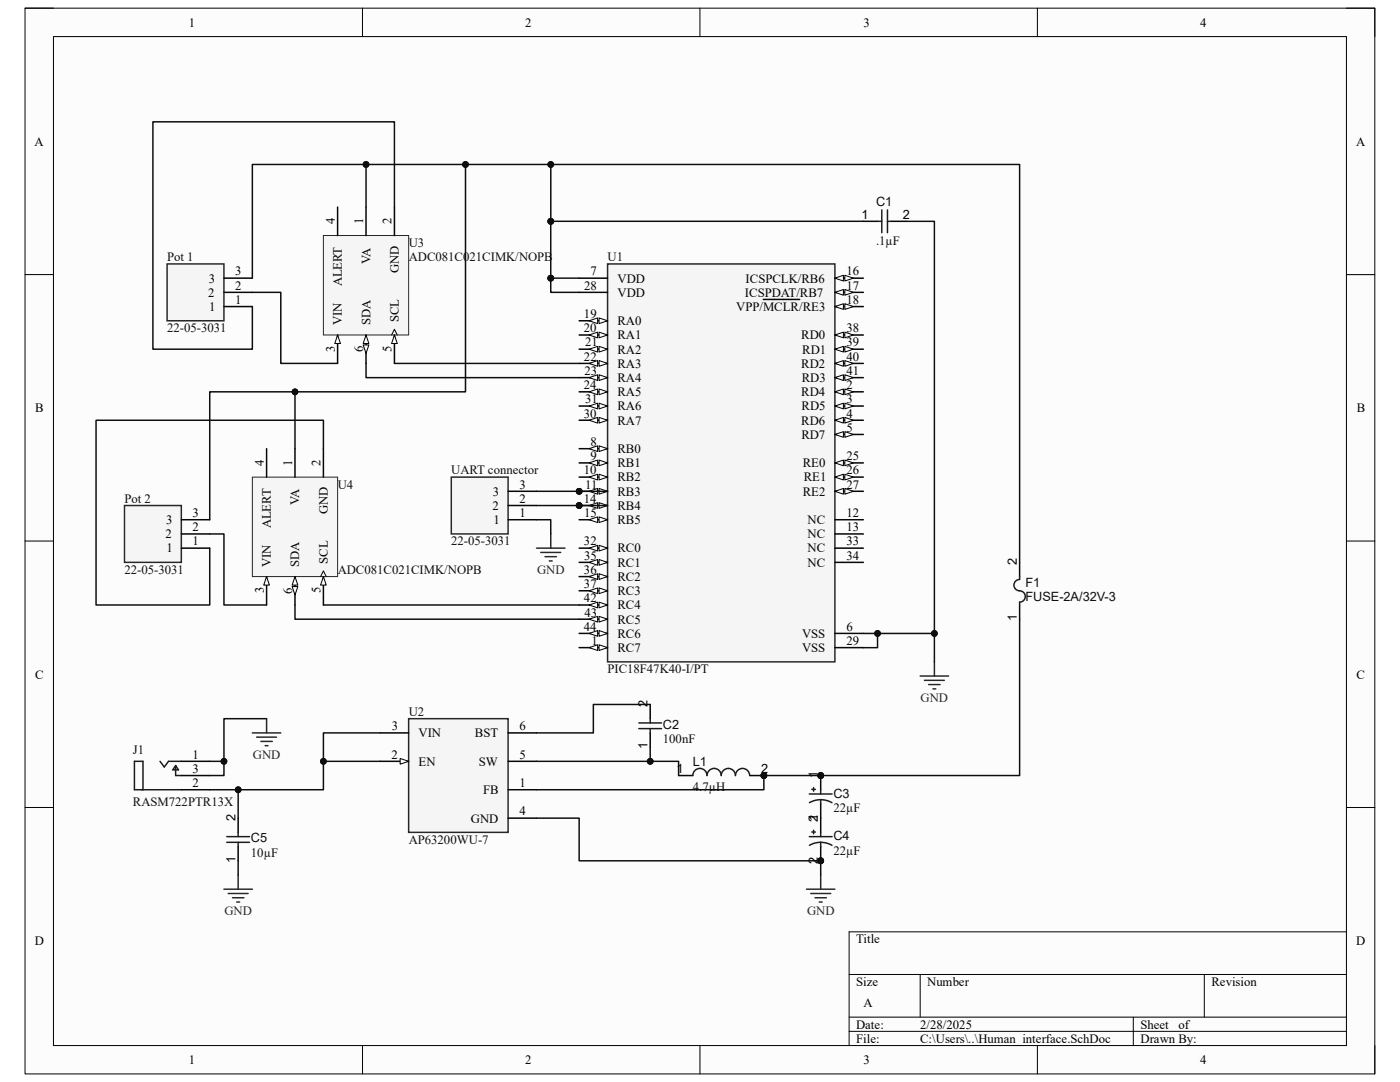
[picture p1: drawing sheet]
<svg xmlns="http://www.w3.org/2000/svg" width="279mm" height="216mm" viewBox="0 0 279 216" stroke-linecap="round" stroke-linejoin="round" font-family="sans-serif">
<path d="M5 1.6h269.4v212.7h-269.4z" fill-rule="evenodd" fill="#fcfcfc"/>
<path d="M5 1.6h269.4v212.7h-269.4z" fill="none" stroke="#000" stroke-width=".2"/>
<path d="M10.7 7.3h258v201.3h-258z" fill-rule="evenodd" fill="#fcfcfc"/>
<g fill="none" stroke="#000" stroke-width=".2">
<path d="M5 1.6h5.7M10.7 7.3h258v201.3h-258zM72.3 1.6v5.7M139.7 1.6v5.7M207 1.6v5.7M268.7 1.6h5.7v5.7M5 54.8h5.7M268.7 54.8h5.7M5 108h5.7M268.7 108h5.7M5 161.1h5.7M268.7 161.1h5.7"/>
<path d="M169.5 194.4h99.2M183.6 194.4v8.6M240.3 194.4v8.6M268.7 185.9h-99.2v22.7M72.3 208.6v5.7M139.7 208.6v5.7M169.5 203h99.2M169.5 205.8h99.2M207 208.6v5.7M226.2 203v5.6M274.4 208.6v5.7"/>
</g>
<path d="M90.1 95.2h11.3v11.3h-11.3z" fill-rule="evenodd" fill="#f5f5f5"/>
<path d="M90.1 95.2h11.3v11.3h-11.3z" fill="none" stroke="#262626" stroke-width=".3"/>
<path d="M101.4 98h5.7M101.4 103.7h5.7M101.4 100.9h5.7" fill="none" stroke="#000" stroke-width=".3"/>
<circle cx="115.6" cy="98" r=".57" fill="#0e0e0e"/>
<circle cx="115.6" cy="98" r=".57" fill="none" stroke="#0e0e0e" stroke-width=".2"/>
<circle cx="115.6" cy="100.9" r=".57" fill="#0e0e0e"/>
<circle cx="115.6" cy="100.9" r=".57" fill="none" stroke="#0e0e0e" stroke-width=".2"/>
<path d="M121.3 52.7h45.3v79.4h-45.3z" fill-rule="evenodd" fill="#f5f5f5"/>
<path d="M121.3 52.7h45.3v79.4h-45.3z" fill="none" stroke="#262626" stroke-width=".3"/>
<path d="M115.6 55.5h5.7M115.6 58.3h5.7M115.6 109.4h5.7" fill="none" stroke="#000" stroke-width=".3"/>
<path d="M119.6 108.8l1.7 .6-1.7 .5z" fill="#fbfbfb"/>
<path d="M119.6 108.8l1.7 .6-1.7 .5z" fill="none" stroke="#000" stroke-width=".2"/>
<path d="M117.6 109.4l1.7-.6v1.1z" fill="#fbfbfb"/>
<path d="M117.6 109.4l1.7-.6v1.1z" fill="none" stroke="#000" stroke-width=".2"/>
<path d="M115.6 112.2h5.7" fill="none" stroke="#000" stroke-width=".3"/>
<path d="M119.6 111.6l1.7 .6-1.7 .6z" fill="#fbfbfb"/>
<path d="M119.6 111.6l1.7 .6-1.7 .6z" fill="none" stroke="#000" stroke-width=".2"/>
<path d="M117.6 112.2l1.7-.6v1.2z" fill="#fbfbfb"/>
<path d="M117.6 112.2l1.7-.6v1.2z" fill="none" stroke="#000" stroke-width=".2"/>
<path d="M115.6 115.1h5.7" fill="none" stroke="#000" stroke-width=".3"/>
<path d="M119.6 114.5l1.7 .6-1.7 .5z" fill="#fbfbfb"/>
<path d="M119.6 114.5l1.7 .6-1.7 .5z" fill="none" stroke="#000" stroke-width=".2"/>
<path d="M117.6 115.1l1.7-.6v1.1z" fill="#fbfbfb"/>
<path d="M117.6 115.1l1.7-.6v1.1z" fill="none" stroke="#000" stroke-width=".2"/>
<path d="M115.6 117.9h5.7" fill="none" stroke="#000" stroke-width=".3"/>
<path d="M119.6 117.3l1.7 .6-1.7 .6z" fill="#fbfbfb"/>
<path d="M119.6 117.3l1.7 .6-1.7 .6z" fill="none" stroke="#000" stroke-width=".2"/>
<path d="M117.6 117.9l1.7-.6v1.2z" fill="#fbfbfb"/>
<path d="M117.6 117.9l1.7-.6v1.2z" fill="none" stroke="#000" stroke-width=".2"/>
<path d="M115.6 120.7h5.7" fill="none" stroke="#000" stroke-width=".3"/>
<path d="M119.6 120.2l1.7 .5-1.7 .6z" fill="#fbfbfb"/>
<path d="M119.6 120.2l1.7 .5-1.7 .6z" fill="none" stroke="#000" stroke-width=".2"/>
<path d="M117.6 120.7l1.7-.5v1.1z" fill="#fbfbfb"/>
<path d="M117.6 120.7l1.7-.5v1.1z" fill="none" stroke="#000" stroke-width=".2"/>
<path d="M115.6 123.6h5.7" fill="none" stroke="#000" stroke-width=".3"/>
<path d="M119.6 123l1.7 .6-1.7 .5z" fill="#fbfbfb"/>
<path d="M119.6 123l1.7 .6-1.7 .5z" fill="none" stroke="#000" stroke-width=".2"/>
<path d="M117.6 123.6l1.7-.6v1.1z" fill="#fbfbfb"/>
<path d="M117.6 123.6l1.7-.6v1.1z" fill="none" stroke="#000" stroke-width=".2"/>
<path d="M115.6 126.4h5.7" fill="none" stroke="#000" stroke-width=".3"/>
<path d="M119.6 125.8l1.7 .6-1.7 .6z" fill="#fbfbfb"/>
<path d="M119.6 125.8l1.7 .6-1.7 .6z" fill="none" stroke="#000" stroke-width=".2"/>
<path d="M117.6 126.4l1.7-.6v1.2z" fill="#fbfbfb"/>
<path d="M117.6 126.4l1.7-.6v1.2z" fill="none" stroke="#000" stroke-width=".2"/>
<path d="M115.6 129.2h5.7" fill="none" stroke="#000" stroke-width=".3"/>
<path d="M119.6 128.7l1.7 .5-1.7 .6z" fill="#fbfbfb"/>
<path d="M119.6 128.7l1.7 .5-1.7 .6z" fill="none" stroke="#000" stroke-width=".2"/>
<path d="M117.6 129.2l1.7-.5v1.1z" fill="#fbfbfb"/>
<path d="M117.6 129.2l1.7-.5v1.1z" fill="none" stroke="#000" stroke-width=".2"/>
<path d="M166.6 66.8h5.7" fill="none" stroke="#000" stroke-width=".3"/>
<path d="M166.6 66.8l1.7-.5v1.1z" fill="#fbfbfb"/>
<path d="M166.6 66.8l1.7-.5v1.1z" fill="none" stroke="#000" stroke-width=".2"/>
<path d="M168.6 66.3l1.7 .5-1.7 .6z" fill="#fbfbfb"/>
<path d="M168.6 66.3l1.7 .5-1.7 .6z" fill="none" stroke="#000" stroke-width=".2"/>
<path d="M166.6 69.7h5.7" fill="none" stroke="#000" stroke-width=".3"/>
<path d="M166.6 69.7l1.7-.6v1.1z" fill="#fbfbfb"/>
<path d="M166.6 69.7l1.7-.6v1.1z" fill="none" stroke="#000" stroke-width=".2"/>
<path d="M168.6 69.1l1.7 .6-1.7 .5z" fill="#fbfbfb"/>
<path d="M168.6 69.1l1.7 .6-1.7 .5z" fill="none" stroke="#000" stroke-width=".2"/>
<path d="M166.6 72.5h5.7" fill="none" stroke="#000" stroke-width=".3"/>
<path d="M166.6 72.5l1.7-.5v1.1z" fill="#fbfbfb"/>
<path d="M166.6 72.5l1.7-.5v1.1z" fill="none" stroke="#000" stroke-width=".2"/>
<path d="M168.6 72l1.7 .5-1.7 .6z" fill="#fbfbfb"/>
<path d="M168.6 72l1.7 .5-1.7 .6z" fill="none" stroke="#000" stroke-width=".2"/>
<path d="M166.6 75.4h5.7" fill="none" stroke="#000" stroke-width=".3"/>
<path d="M166.6 75.4l1.7-.6v1.1z" fill="#fbfbfb"/>
<path d="M166.6 75.4l1.7-.6v1.1z" fill="none" stroke="#000" stroke-width=".2"/>
<path d="M168.6 74.8l1.7 .6-1.7 .5z" fill="#fbfbfb"/>
<path d="M168.6 74.8l1.7 .6-1.7 .5z" fill="none" stroke="#000" stroke-width=".2"/>
<path d="M166.6 78.2h5.7" fill="none" stroke="#000" stroke-width=".3"/>
<path d="M166.6 78.2l1.7-.6v1.2z" fill="#fbfbfb"/>
<path d="M166.6 78.2l1.7-.6v1.2z" fill="none" stroke="#000" stroke-width=".2"/>
<path d="M168.6 77.6l1.7 .6-1.7 .6z" fill="#fbfbfb"/>
<path d="M168.6 77.6l1.7 .6-1.7 .6z" fill="none" stroke="#000" stroke-width=".2"/>
<path d="M166.6 81h5.7" fill="none" stroke="#000" stroke-width=".3"/>
<path d="M166.6 81l1.7-.5v1.1z" fill="#fbfbfb"/>
<path d="M166.6 81l1.7-.5v1.1z" fill="none" stroke="#000" stroke-width=".2"/>
<path d="M168.6 80.5l1.7 .5-1.7 .6z" fill="#fbfbfb"/>
<path d="M168.6 80.5l1.7 .5-1.7 .6z" fill="none" stroke="#000" stroke-width=".2"/>
<path d="M166.6 83.9h5.7" fill="none" stroke="#000" stroke-width=".3"/>
<path d="M166.6 83.9l1.7-.6v1.1z" fill="#fbfbfb"/>
<path d="M166.6 83.9l1.7-.6v1.1z" fill="none" stroke="#000" stroke-width=".2"/>
<path d="M168.6 83.3l1.7 .6-1.7 .5z" fill="#fbfbfb"/>
<path d="M168.6 83.3l1.7 .6-1.7 .5z" fill="none" stroke="#000" stroke-width=".2"/>
<path d="M166.6 86.7h5.7" fill="none" stroke="#000" stroke-width=".3"/>
<path d="M166.6 86.7l1.7-.6v1.2z" fill="#fbfbfb"/>
<path d="M166.6 86.7l1.7-.6v1.2z" fill="none" stroke="#000" stroke-width=".2"/>
<path d="M168.6 86.1l1.7 .6-1.7 .6z" fill="#fbfbfb"/>
<path d="M168.6 86.1l1.7 .6-1.7 .6z" fill="none" stroke="#000" stroke-width=".2"/>
<path d="M115.6 89.5h5.7" fill="none" stroke="#000" stroke-width=".3"/>
<path d="M119.6 89l1.7 .5-1.7 .6z" fill="#fbfbfb"/>
<path d="M119.6 89l1.7 .5-1.7 .6z" fill="none" stroke="#000" stroke-width=".2"/>
<path d="M117.6 89.5l1.7-.5v1.1z" fill="#fbfbfb"/>
<path d="M117.6 89.5l1.7-.5v1.1z" fill="none" stroke="#000" stroke-width=".2"/>
<path d="M115.6 92.4h5.7" fill="none" stroke="#000" stroke-width=".3"/>
<path d="M119.6 91.8l1.7 .6-1.7 .5z" fill="#fbfbfb"/>
<path d="M119.6 91.8l1.7 .6-1.7 .5z" fill="none" stroke="#000" stroke-width=".2"/>
<path d="M117.6 92.4l1.7-.6v1.1z" fill="#fbfbfb"/>
<path d="M117.6 92.4l1.7-.6v1.1z" fill="none" stroke="#000" stroke-width=".2"/>
<path d="M115.6 95.2h5.7" fill="none" stroke="#000" stroke-width=".3"/>
<path d="M119.6 94.6l1.7 .6-1.7 .6z" fill="#fbfbfb"/>
<path d="M119.6 94.6l1.7 .6-1.7 .6z" fill="none" stroke="#000" stroke-width=".2"/>
<path d="M117.6 95.2l1.7-.6v1.2z" fill="#fbfbfb"/>
<path d="M117.6 95.2l1.7-.6v1.2z" fill="none" stroke="#000" stroke-width=".2"/>
<path d="M115.6 98h5.7" fill="none" stroke="#000" stroke-width=".3"/>
<path d="M119.6 97.5l1.7 .5-1.7 .6z" fill="#fbfbfb"/>
<path d="M119.6 97.5l1.7 .5-1.7 .6z" fill="none" stroke="#000" stroke-width=".2"/>
<path d="M117.6 98l1.7-.5v1.1z" fill="#fbfbfb"/>
<path d="M117.6 98l1.7-.5v1.1z" fill="none" stroke="#000" stroke-width=".2"/>
<circle cx="115.6" cy="98" r=".57" fill="#0e0e0e"/>
<circle cx="115.6" cy="98" r=".57" fill="none" stroke="#0e0e0e" stroke-width=".2"/>
<path d="M115.6 100.9h5.7" fill="none" stroke="#000" stroke-width=".3"/>
<path d="M119.6 100.3l1.7 .6-1.7 .5z" fill="#fbfbfb"/>
<path d="M119.6 100.3l1.7 .6-1.7 .5z" fill="none" stroke="#000" stroke-width=".2"/>
<path d="M117.6 100.9l1.7-.6v1.1z" fill="#fbfbfb"/>
<path d="M117.6 100.9l1.7-.6v1.1z" fill="none" stroke="#000" stroke-width=".2"/>
<circle cx="115.6" cy="100.9" r=".57" fill="#0e0e0e"/>
<circle cx="115.6" cy="100.9" r=".57" fill="none" stroke="#0e0e0e" stroke-width=".2"/>
<path d="M115.6 103.7h5.7" fill="none" stroke="#000" stroke-width=".3"/>
<path d="M119.6 103.1l1.7 .6-1.7 .6z" fill="#fbfbfb"/>
<path d="M119.6 103.1l1.7 .6-1.7 .6z" fill="none" stroke="#000" stroke-width=".2"/>
<path d="M117.6 103.7l1.7-.6v1.2z" fill="#fbfbfb"/>
<path d="M117.6 103.7l1.7-.6v1.2z" fill="none" stroke="#000" stroke-width=".2"/>
<path d="M166.6 55.5h5.7" fill="none" stroke="#000" stroke-width=".3"/>
<path d="M166.6 55.5l1.7-.6v1.2z" fill="#fbfbfb"/>
<path d="M166.6 55.5l1.7-.6v1.2z" fill="none" stroke="#000" stroke-width=".2"/>
<path d="M168.6 54.9l1.7 .6-1.7 .6z" fill="#fbfbfb"/>
<path d="M168.6 54.9l1.7 .6-1.7 .6z" fill="none" stroke="#000" stroke-width=".2"/>
<path d="M166.6 58.3h5.7" fill="none" stroke="#000" stroke-width=".3"/>
<path d="M166.6 58.3l1.7-.5v1.1z" fill="#fbfbfb"/>
<path d="M166.6 58.3l1.7-.5v1.1z" fill="none" stroke="#000" stroke-width=".2"/>
<path d="M168.6 57.8l1.7 .5-1.7 .6z" fill="#fbfbfb"/>
<path d="M168.6 57.8l1.7 .5-1.7 .6z" fill="none" stroke="#000" stroke-width=".2"/>
<path d="M166.6 61.2h5.7" fill="none" stroke="#000" stroke-width=".3"/>
<path d="M166.6 61.2l1.7-.6v1.1z" fill="#fbfbfb"/>
<path d="M166.6 61.2l1.7-.6v1.1z" fill="none" stroke="#000" stroke-width=".2"/>
<path d="M168.6 60.6l1.7 .6-1.7 .5z" fill="#fbfbfb"/>
<path d="M168.6 60.6l1.7 .6-1.7 .5z" fill="none" stroke="#000" stroke-width=".2"/>
<path d="M152.3 59.8h7.3M115.6 64h5.7" fill="none" stroke="#000" stroke-width=".3"/>
<path d="M119.6 63.4l1.7 .6-1.7 .6z" fill="#fbfbfb"/>
<path d="M119.6 63.4l1.7 .6-1.7 .6z" fill="none" stroke="#000" stroke-width=".2"/>
<path d="M117.6 64l1.7-.6v1.2z" fill="#fbfbfb"/>
<path d="M117.6 64l1.7-.6v1.2z" fill="none" stroke="#000" stroke-width=".2"/>
<path d="M115.6 66.8h5.7" fill="none" stroke="#000" stroke-width=".3"/>
<path d="M119.6 66.3l1.7 .5-1.7 .6z" fill="#fbfbfb"/>
<path d="M119.6 66.3l1.7 .5-1.7 .6z" fill="none" stroke="#000" stroke-width=".2"/>
<path d="M117.6 66.8l1.7-.5v1.1z" fill="#fbfbfb"/>
<path d="M117.6 66.8l1.7-.5v1.1z" fill="none" stroke="#000" stroke-width=".2"/>
<path d="M115.6 69.7h5.7" fill="none" stroke="#000" stroke-width=".3"/>
<path d="M119.6 69.1l1.7 .6-1.7 .5z" fill="#fbfbfb"/>
<path d="M119.6 69.1l1.7 .6-1.7 .5z" fill="none" stroke="#000" stroke-width=".2"/>
<path d="M117.6 69.7l1.7-.6v1.1z" fill="#fbfbfb"/>
<path d="M117.6 69.7l1.7-.6v1.1z" fill="none" stroke="#000" stroke-width=".2"/>
<path d="M115.6 72.5h5.7" fill="none" stroke="#000" stroke-width=".3"/>
<path d="M119.6 72l1.7 .5-1.7 .6z" fill="#fbfbfb"/>
<path d="M119.6 72l1.7 .5-1.7 .6z" fill="none" stroke="#000" stroke-width=".2"/>
<path d="M117.6 72.5l1.7-.5v1.1z" fill="#fbfbfb"/>
<path d="M117.6 72.5l1.7-.5v1.1z" fill="none" stroke="#000" stroke-width=".2"/>
<path d="M115.6 75.4h5.7" fill="none" stroke="#000" stroke-width=".3"/>
<path d="M119.6 74.8l1.7 .6-1.7 .5z" fill="#fbfbfb"/>
<path d="M119.6 74.8l1.7 .6-1.7 .5z" fill="none" stroke="#000" stroke-width=".2"/>
<path d="M117.6 75.4l1.7-.6v1.1z" fill="#fbfbfb"/>
<path d="M117.6 75.4l1.7-.6v1.1z" fill="none" stroke="#000" stroke-width=".2"/>
<path d="M115.6 78.2h5.7" fill="none" stroke="#000" stroke-width=".3"/>
<path d="M119.6 77.6l1.7 .6-1.7 .6z" fill="#fbfbfb"/>
<path d="M119.6 77.6l1.7 .6-1.7 .6z" fill="none" stroke="#000" stroke-width=".2"/>
<path d="M117.6 78.2l1.7-.6v1.2z" fill="#fbfbfb"/>
<path d="M117.6 78.2l1.7-.6v1.2z" fill="none" stroke="#000" stroke-width=".2"/>
<path d="M115.6 81h5.7" fill="none" stroke="#000" stroke-width=".3"/>
<path d="M119.6 80.5l1.7 .5-1.7 .6z" fill="#fbfbfb"/>
<path d="M119.6 80.5l1.7 .5-1.7 .6z" fill="none" stroke="#000" stroke-width=".2"/>
<path d="M117.6 81l1.7-.5v1.1z" fill="#fbfbfb"/>
<path d="M117.6 81l1.7-.5v1.1z" fill="none" stroke="#000" stroke-width=".2"/>
<path d="M115.6 83.9h5.7" fill="none" stroke="#000" stroke-width=".3"/>
<path d="M119.6 83.3l1.7 .6-1.7 .5z" fill="#fbfbfb"/>
<path d="M119.6 83.3l1.7 .6-1.7 .5z" fill="none" stroke="#000" stroke-width=".2"/>
<path d="M117.6 83.9l1.7-.6v1.1z" fill="#fbfbfb"/>
<path d="M117.6 83.9l1.7-.6v1.1z" fill="none" stroke="#000" stroke-width=".2"/>
<path d="M166.6 92.4h5.7" fill="none" stroke="#000" stroke-width=".3"/>
<path d="M166.6 92.4l1.7-.6v1.1z" fill="#fbfbfb"/>
<path d="M166.6 92.4l1.7-.6v1.1z" fill="none" stroke="#000" stroke-width=".2"/>
<path d="M168.6 91.8l1.7 .6-1.7 .5z" fill="#fbfbfb"/>
<path d="M168.6 91.8l1.7 .6-1.7 .5z" fill="none" stroke="#000" stroke-width=".2"/>
<path d="M166.6 95.2h5.7" fill="none" stroke="#000" stroke-width=".3"/>
<path d="M166.6 95.2l1.7-.6v1.2z" fill="#fbfbfb"/>
<path d="M166.6 95.2l1.7-.6v1.2z" fill="none" stroke="#000" stroke-width=".2"/>
<path d="M168.6 94.6l1.7 .6-1.7 .6z" fill="#fbfbfb"/>
<path d="M168.6 94.6l1.7 .6-1.7 .6z" fill="none" stroke="#000" stroke-width=".2"/>
<path d="M166.6 98h5.7" fill="none" stroke="#000" stroke-width=".3"/>
<path d="M166.6 98l1.7-.5v1.1z" fill="#fbfbfb"/>
<path d="M166.6 98l1.7-.5v1.1z" fill="none" stroke="#000" stroke-width=".2"/>
<path d="M168.6 97.5l1.7 .5-1.7 .6z" fill="#fbfbfb"/>
<path d="M168.6 97.5l1.7 .5-1.7 .6z" fill="none" stroke="#000" stroke-width=".2"/>
<path d="M166.6 103.7h5.7M166.6 106.5h5.7M166.6 109.4h5.7M166.6 112.2h5.7M166.6 126.4h5.7M166.6 129.2h5.7" fill="none" stroke="#000" stroke-width=".3"/>
<path d="M107.1 109.4h5.6M107.9 110.2h4M108.8 111.1h2.2M109.6 111.9h.6M109.9 106.5v2.9" fill="none" stroke="#262626" stroke-width=".3"/>
<path d="M24.8 100.9h11.4v11.3h-11.4z" fill-rule="evenodd" fill="#f5f5f5"/>
<path d="M24.8 100.9h11.4v11.3h-11.4z" fill="none" stroke="#262626" stroke-width=".3"/>
<path d="M36.2 109.4h5.7M36.2 106.5h5.7M36.2 103.7h5.7" fill="none" stroke="#000" stroke-width=".3"/>
<path d="M33.4 52.7h11.3v11.3h-11.3z" fill-rule="evenodd" fill="#f5f5f5"/>
<path d="M33.4 52.7h11.3v11.3h-11.3zM183.6 134.9h5.7M184.5 135.8h4M185.3 136.6h2.3M186.2 137.5h.6M186.5 132.1v2.8M50.4 146.2h5.6M51.2 147.1h4M52.1 147.9h2.2M52.9 148.8h.6M53.2 143.4v2.8" fill="none" stroke="#262626" stroke-width=".3"/>
<path d="M44.7 58.3h5.7M44.7 55.5h5.7M44.7 61.2h5.7M36.2 151.9h5.7M36.2 154.7h5.7M36.2 157.6h5.7" fill="none" stroke="#000" stroke-width=".3"/>
<path d="M28.5 157.6v-5.7h-1.7v5.7h9.4M31.9 151.9l.9 1.1 .8-1.1h2.6M35.1 152.8v1.9h1.1M35.1 152.8l.5 .8h-1.1z" fill="none" stroke="#1c1c1c" stroke-width=".3"/>
<path d="M81.6 143.4h19.8v22.7h-19.8z" fill-rule="evenodd" fill="#f5f5f5"/>
<path d="M81.6 143.4h19.8v22.7h-19.8z" fill="none" stroke="#262626" stroke-width=".3"/>
<path d="M75.9 151.9h5.7" fill="none" stroke="#000" stroke-width=".3"/>
<path d="M79.9 151.3l1.7 .6-1.7 .6z" fill="#fbfbfb"/>
<path d="M79.9 151.3l1.7 .6-1.7 .6z" fill="none" stroke="#000" stroke-width=".2"/>
<path d="M75.9 146.2h5.7M101.4 146.2h5.7M101.4 157.6h5.7M101.4 151.9h5.7M129.8 140.6v2.8M129.8 146.2v2.9M47.5 163.3v2.8M47.5 168.9v2.9M101.4 163.3h5.7" fill="none" stroke="#000" stroke-width=".3"/>
<path d="M127.5 144.3h4.5M127.5 145.4h4.5M129.8 143.4v.9M129.8 145.4v.8M45.3 166.9h4.5M45.3 168.1h4.5M47.5 166.1v.8M47.5 168.1v.8" fill="none" stroke="#1c1c1c" stroke-width=".3"/>
<path d="M44.7 177.4h5.7M45.6 178.3h3.9M46.4 179.1h2.3M47.2 180h.6M47.5 174.6v2.8" fill="none" stroke="#262626" stroke-width=".3"/>
<circle cx="152.4" cy="154.8" r=".57" fill="#0e0e0e"/>
<circle cx="152.4" cy="154.8" r=".57" fill="none" stroke="#0e0e0e" stroke-width=".2"/>
<path d="M135.4 154.7h2.9M149.6 154.7h2.8" fill="none" stroke="#000" stroke-width=".3"/>
<circle cx="152.4" cy="154.8" r=".57" fill="#0e0e0e"/>
<circle cx="152.4" cy="154.8" r=".57" fill="none" stroke="#0e0e0e" stroke-width=".2"/>
<path d="M138.3 154.7a1.42 1.42 0 0 1 1.4-1.4 1.42 1.42 0 0 1 1.4 1.4 1.42 1.42 0 0 1 1.4-1.4 1.42 1.42 0 0 1 1.4 1.4 1.42 1.42 0 0 1 1.5-1.4 1.42 1.42 0 0 1 1.4 1.4 1.42 1.42 0 0 1 1.4-1.4 1.42 1.42 0 0 1 1.4 1.4" fill="none" stroke="#1c1c1c" stroke-width=".3"/>
<circle cx="163.8" cy="154.8" r=".57" fill="#0e0e0e"/>
<circle cx="163.8" cy="154.8" r=".57" fill="none" stroke="#0e0e0e" stroke-width=".2"/>
<path d="M163.8 154.7v2.9" fill="none" stroke="#000" stroke-width=".3"/>
<circle cx="163.8" cy="154.8" r=".57" fill="#0e0e0e"/>
<circle cx="163.8" cy="154.8" r=".57" fill="none" stroke="#0e0e0e" stroke-width=".2"/>
<path d="M172.3 44.2h2.8M178 44.2h2.8M163.8 160.4v2.9" fill="none" stroke="#000" stroke-width=".3"/>
<path d="M175.1 44.2h.9M176 41.9v4.5M177.1 41.9v4.5M177.1 44.2h.9M161.5 158.4h4.6M162 157.5h.7M162.4 157.2v.7M163.8 159.6l-1.4 .2-.9 .4M163.8 159.6l1.4 .2 .8 .4M163.8 157.6v.8M163.8 159.6v.8" fill="none" stroke="#1c1c1c" stroke-width=".3"/>
<path d="M161 177.4h5.6M161.8 178.3h4M162.7 179.1h2.2M163.5 180h.6M163.8 174.6v2.8" fill="none" stroke="#262626" stroke-width=".3"/>
<circle cx="163.8" cy="171.8" r=".57" fill="#0e0e0e"/>
<circle cx="163.8" cy="171.8" r=".57" fill="none" stroke="#0e0e0e" stroke-width=".2"/>
<path d="M163.8 163.3v2.8M163.8 168.9v2.9" fill="none" stroke="#000" stroke-width=".3"/>
<circle cx="163.8" cy="171.8" r=".57" fill="#0e0e0e"/>
<circle cx="163.8" cy="171.8" r=".57" fill="none" stroke="#0e0e0e" stroke-width=".2"/>
<path d="M161.5 166.9h4.6M162 166h.7M162.4 165.7v.7M163.8 168.1l-1.4 .2-.9 .4M163.8 168.1l1.4 .2 .8 .4M163.8 166.1v.8M163.8 168.1v.8" fill="none" stroke="#1c1c1c" stroke-width=".3"/>
<path d="M64.5 47h17.1v19.8h-17.1z" fill-rule="evenodd" fill="#f5f5f5"/>
<path d="M64.5 47h17.1v19.8h-17.1z" fill="none" stroke="#262626" stroke-width=".2"/>
<path d="M73 41.3v5.7M78.7 41.3v5.7M67.4 66.8v5.7" fill="none" stroke="#000" stroke-width=".3"/>
<path d="M67.4 66.8l.5 1.7h-1.1z" fill="#fbfbfb"/>
<path d="M67.4 66.8l.5 1.7h-1.1z" fill="none" stroke="#000" stroke-width=".2"/>
<path d="M67.4 41.3v5.7M78.7 66.8v5.7" fill="none" stroke="#000" stroke-width=".3"/>
<path d="M78.7 66.8l.6 1.7h-1.1z" fill="#fbfbfb"/>
<path d="M78.2 66.8l.5-1.1 .6 1.1M78.7 66.8l.6 1.7h-1.1z" fill="none" stroke="#000" stroke-width=".2"/>
<path d="M73 66.8v5.7" fill="none" stroke="#000" stroke-width=".3"/>
<path d="M73 66.8l.6 1.7h-1.1z" fill="#fbfbfb"/>
<path d="M73 66.8l.6 1.7h-1.1z" fill="none" stroke="#000" stroke-width=".2"/>
<path d="M72.5 68.8h1.1l-.6 1.7z" fill="#fbfbfb"/>
<path d="M72.5 68.8h1.1l-.6 1.7z" fill="none" stroke="#000" stroke-width=".2"/>
<path d="M203.5 112.2v2.9M203.5 120.7v2.9" fill="none" stroke="#000" stroke-width=".3"/>
<path d="M203.5 115.1v.5a1.18 1.18 0 0 0-1.1 1.4 1.18 1.18 0 0 0 1.4 .9 1.13 1.13 0 0 1 .8 1.3 1.13 1.13 0 0 1-1.1 1v.5" fill="none" stroke="#1c1c1c" stroke-width=".3"/>
<path d="M50.4 95.2h17v19.9h-17z" fill-rule="evenodd" fill="#f5f5f5"/>
<path d="M50.4 95.2h17v19.9h-17z" fill="none" stroke="#262626" stroke-width=".2"/>
<path d="M58.9 89.5v5.7M64.5 89.5v5.7M53.2 115.1v5.6" fill="none" stroke="#000" stroke-width=".3"/>
<path d="M53.2 115.1l.6 1.7h-1.2z" fill="#fbfbfb"/>
<path d="M53.2 115.1l.6 1.7h-1.2z" fill="none" stroke="#000" stroke-width=".2"/>
<path d="M53.2 89.5v5.7M64.5 115.1v5.6" fill="none" stroke="#000" stroke-width=".3"/>
<path d="M64.5 115.1l.6 1.7h-1.1z" fill="#fbfbfb"/>
<path d="M64 115.1l.5-1.2 .6 1.2M64.5 115.1l.6 1.7h-1.1z" fill="none" stroke="#000" stroke-width=".2"/>
<path d="M58.9 115.1v5.6" fill="none" stroke="#000" stroke-width=".3"/>
<path d="M58.9 115.1l.5 1.7h-1.1z" fill="#fbfbfb"/>
<path d="M58.9 115.1l.5 1.7h-1.1z" fill="none" stroke="#000" stroke-width=".2"/>
<path d="M58.3 117h1.1l-.5 1.7z" fill="#fbfbfb"/>
<path d="M58.3 117h1.1l-.5 1.7z" fill="none" stroke="#000" stroke-width=".2"/>
<path d="M107.1 98h14.2" fill="none" stroke="#0e0e0e" stroke-width=".3"/>
<circle cx="115.6" cy="98" r=".57" fill="#0e0e0e"/>
<circle cx="115.6" cy="98" r=".57" fill="none" stroke="#0e0e0e" stroke-width=".2"/>
<path d="M107.1 100.9h14.2" fill="none" stroke="#0e0e0e" stroke-width=".3"/>
<circle cx="115.6" cy="100.9" r=".57" fill="#0e0e0e"/>
<circle cx="115.6" cy="100.9" r=".57" fill="none" stroke="#0e0e0e" stroke-width=".2"/>
<path d="M107.1 103.7h2.8v2.8M172.3 126.4h14.2v5.7" fill="none" stroke="#0e0e0e" stroke-width=".3"/>
<circle cx="175.1" cy="126.4" r=".57" fill="#0e0e0e"/>
<circle cx="175.1" cy="126.4" r=".57" fill="none" stroke="#0e0e0e" stroke-width=".2"/>
<circle cx="186.5" cy="126.4" r=".57" fill="#0e0e0e"/>
<circle cx="186.5" cy="126.4" r=".57" fill="none" stroke="#0e0e0e" stroke-width=".2"/>
<path d="M53.2 143.4h-8.5v11.3h-2.8" fill="none" stroke="#0e0e0e" stroke-width=".3"/>
<circle cx="44.7" cy="151.9" r=".57" fill="#0e0e0e"/>
<circle cx="44.7" cy="151.9" r=".57" fill="none" stroke="#0e0e0e" stroke-width=".2"/>
<path d="M41.9 151.9h2.8" fill="none" stroke="#0e0e0e" stroke-width=".3"/>
<circle cx="44.7" cy="151.9" r=".57" fill="#0e0e0e"/>
<circle cx="44.7" cy="151.9" r=".57" fill="none" stroke="#0e0e0e" stroke-width=".2"/>
<path d="M75.9 146.2h-11.4v11.4h-22.6" fill="none" stroke="#0e0e0e" stroke-width=".3"/>
<circle cx="47.5" cy="157.6" r=".57" fill="#0e0e0e"/>
<circle cx="47.5" cy="157.6" r=".57" fill="none" stroke="#0e0e0e" stroke-width=".2"/>
<circle cx="64.5" cy="151.9" r=".57" fill="#0e0e0e"/>
<circle cx="64.5" cy="151.9" r=".57" fill="none" stroke="#0e0e0e" stroke-width=".2"/>
<path d="M64.5 151.9h11.4" fill="none" stroke="#0e0e0e" stroke-width=".3"/>
<circle cx="64.5" cy="151.9" r=".57" fill="#0e0e0e"/>
<circle cx="64.5" cy="151.9" r=".57" fill="none" stroke="#0e0e0e" stroke-width=".2"/>
<path d="M47.5 157.6v5.7" fill="none" stroke="#0e0e0e" stroke-width=".3"/>
<circle cx="47.5" cy="157.6" r=".57" fill="#0e0e0e"/>
<circle cx="47.5" cy="157.6" r=".57" fill="none" stroke="#0e0e0e" stroke-width=".2"/>
<path d="M107.1 151.9h28.3v2.8M129.8 140.6h-11.4v5.6h-11.3M47.5 171.8v2.8" fill="none" stroke="#0e0e0e" stroke-width=".3"/>
<circle cx="129.8" cy="151.9" r=".57" fill="#0e0e0e"/>
<circle cx="129.8" cy="151.9" r=".57" fill="none" stroke="#0e0e0e" stroke-width=".2"/>
<path d="M129.8 149.1v2.8" fill="none" stroke="#0e0e0e" stroke-width=".3"/>
<circle cx="129.8" cy="151.9" r=".57" fill="#0e0e0e"/>
<circle cx="129.8" cy="151.9" r=".57" fill="none" stroke="#0e0e0e" stroke-width=".2"/>
<path d="M152.4 154.7v2.9h-45.3" fill="none" stroke="#0e0e0e" stroke-width=".3"/>
<circle cx="152.4" cy="154.8" r=".57" fill="#0e0e0e"/>
<circle cx="152.4" cy="154.8" r=".57" fill="none" stroke="#0e0e0e" stroke-width=".2"/>
<path d="M152.4 154.7h11.4" fill="none" stroke="#0e0e0e" stroke-width=".3"/>
<circle cx="152.4" cy="154.8" r=".57" fill="#0e0e0e"/>
<circle cx="152.4" cy="154.8" r=".57" fill="none" stroke="#0e0e0e" stroke-width=".2"/>
<circle cx="163.8" cy="154.8" r=".57" fill="#0e0e0e"/>
<circle cx="163.8" cy="154.8" r=".57" fill="none" stroke="#0e0e0e" stroke-width=".2"/>
<path d="M180.8 44.2h5.7v82.2" fill="none" stroke="#0e0e0e" stroke-width=".3"/>
<circle cx="186.5" cy="126.4" r=".57" fill="#0e0e0e"/>
<circle cx="186.5" cy="126.4" r=".57" fill="none" stroke="#0e0e0e" stroke-width=".2"/>
<path d="M109.9 44.2h62.4" fill="none" stroke="#0e0e0e" stroke-width=".3"/>
<circle cx="109.9" cy="44.2" r=".57" fill="#0e0e0e"/>
<circle cx="109.9" cy="44.2" r=".57" fill="none" stroke="#0e0e0e" stroke-width=".2"/>
<path d="M109.9 55.5h5.7" fill="none" stroke="#0e0e0e" stroke-width=".3"/>
<circle cx="109.9" cy="55.5" r=".57" fill="#0e0e0e"/>
<circle cx="109.9" cy="55.5" r=".57" fill="none" stroke="#0e0e0e" stroke-width=".2"/>
<path d="M109.9 55.5v2.8h5.7" fill="none" stroke="#0e0e0e" stroke-width=".3"/>
<circle cx="109.9" cy="55.5" r=".57" fill="#0e0e0e"/>
<circle cx="109.9" cy="55.5" r=".57" fill="none" stroke="#0e0e0e" stroke-width=".2"/>
<path d="M175.1 126.4v2.8h-2.8" fill="none" stroke="#0e0e0e" stroke-width=".3"/>
<circle cx="175.1" cy="126.4" r=".57" fill="#0e0e0e"/>
<circle cx="175.1" cy="126.4" r=".57" fill="none" stroke="#0e0e0e" stroke-width=".2"/>
<path d="M107.1 163.3h8.5v8.5h48.2" fill="none" stroke="#0e0e0e" stroke-width=".3"/>
<circle cx="163.8" cy="171.8" r=".57" fill="#0e0e0e"/>
<circle cx="163.8" cy="171.8" r=".57" fill="none" stroke="#0e0e0e" stroke-width=".2"/>
<path d="M109.9 44.2v11.3" fill="none" stroke="#0e0e0e" stroke-width=".3"/>
<circle cx="109.9" cy="44.2" r=".57" fill="#0e0e0e"/>
<circle cx="109.9" cy="44.2" r=".57" fill="none" stroke="#0e0e0e" stroke-width=".2"/>
<circle cx="109.9" cy="55.5" r=".57" fill="#0e0e0e"/>
<circle cx="109.9" cy="55.5" r=".57" fill="none" stroke="#0e0e0e" stroke-width=".2"/>
<path d="M203.5 123.6v31.1h-39.7" fill="none" stroke="#0e0e0e" stroke-width=".3"/>
<circle cx="163.8" cy="154.8" r=".57" fill="#0e0e0e"/>
<circle cx="163.8" cy="154.8" r=".57" fill="none" stroke="#0e0e0e" stroke-width=".2"/>
<path d="M109.9 44.2v-11.4h93.6v79.4" fill="none" stroke="#0e0e0e" stroke-width=".3"/>
<circle cx="109.9" cy="32.8" r=".57" fill="#0e0e0e"/>
<circle cx="109.9" cy="32.8" r=".57" fill="none" stroke="#0e0e0e" stroke-width=".2"/>
<circle cx="109.9" cy="44.2" r=".57" fill="#0e0e0e"/>
<circle cx="109.9" cy="44.2" r=".57" fill="none" stroke="#0e0e0e" stroke-width=".2"/>
<path d="M109.9 32.8h-36.8v8.5M50.4 58.3h5.6v14.2h11.4" fill="none" stroke="#0e0e0e" stroke-width=".3"/>
<circle cx="73" cy="32.8" r=".57" fill="#0e0e0e"/>
<circle cx="73" cy="32.8" r=".57" fill="none" stroke="#0e0e0e" stroke-width=".2"/>
<circle cx="92.9" cy="32.8" r=".57" fill="#0e0e0e"/>
<circle cx="92.9" cy="32.8" r=".57" fill="none" stroke="#0e0e0e" stroke-width=".2"/>
<circle cx="109.9" cy="32.8" r=".57" fill="#0e0e0e"/>
<circle cx="109.9" cy="32.8" r=".57" fill="none" stroke="#0e0e0e" stroke-width=".2"/>
<path d="M73 32.8h-22.6v22.7" fill="none" stroke="#0e0e0e" stroke-width=".3"/>
<circle cx="73" cy="32.8" r=".57" fill="#0e0e0e"/>
<circle cx="73" cy="32.8" r=".57" fill="none" stroke="#0e0e0e" stroke-width=".2"/>
<path d="M92.9 32.8v45.4h-51v25.5M78.7 41.3v-17h-48.2v45.4h19.9v-8.5M73.1 72.5v2.9h42.5M78.7 72.5h36.9M64.5 89.5v-5.6h-45.3v36.8h22.7v-11.3" fill="none" stroke="#0e0e0e" stroke-width=".3"/>
<circle cx="58.9" cy="78.2" r=".57" fill="#0e0e0e"/>
<circle cx="58.9" cy="78.2" r=".57" fill="none" stroke="#0e0e0e" stroke-width=".2"/>
<circle cx="92.9" cy="32.8" r=".57" fill="#0e0e0e"/>
<circle cx="92.9" cy="32.8" r=".57" fill="none" stroke="#0e0e0e" stroke-width=".2"/>
<path d="M58.9 78.2v11.3" fill="none" stroke="#0e0e0e" stroke-width=".3"/>
<circle cx="58.9" cy="78.2" r=".57" fill="#0e0e0e"/>
<circle cx="58.9" cy="78.2" r=".57" fill="none" stroke="#0e0e0e" stroke-width=".2"/>
<path d="M41.9 106.5h2.8v14.2h8.5M58.9 120.7v2.9h56.7M64.5 120.7h51.1M163.8 171.8v2.8" fill="none" stroke="#0e0e0e" stroke-width=".3"/>
<circle cx="163.8" cy="171.8" r=".57" fill="#0e0e0e"/>
<circle cx="163.8" cy="171.8" r=".57" fill="none" stroke="#0e0e0e" stroke-width=".2"/>
<g font-size="2.5">
<text x="37.7" y="5.3">1</text>
<text x="104.8" y="5.3">2</text>
<text x="172.3" y="5.3">3</text>
<text x="239.5" y="5.3">4</text>
<text x="6.9" y="29.1">A</text>
<text x="270.6" y="29.1">A</text>
<text x="66.8" y="44.7" transform="rotate(-90 66.8 44.7)">4</text>
<text x="72.5" y="44.7" transform="rotate(-90 72.5 44.7)">1</text>
<text x="78.1" y="44.7" transform="rotate(-90 78.1 44.7)">2</text>
<text x="171.9" y="43.6">1</text>
<text x="180.2" y="43.6">2</text>
<text x="73.9" y="52.7" transform="rotate(-90 73.9 52.7)">VA</text>
<text x="41.5" y="59.2">2</text>
<text x="41.7" y="56.4">3</text>
<text x="46.9" y="57.8">2</text>
<text x="46.9" y="54.9">3</text>
<text x="68.2" y="57.1" transform="rotate(-90 68.2 57.1)">ALERT</text>
<text x="79.6" y="54.4" transform="rotate(-90 79.6 54.4)">GND</text>
<text x="116.6" y="57.8">28</text>
<text x="117.8" y="54.9">7</text>
<text x="123.2" y="56.4">VDD</text>
<text x="123.2" y="59.2">VDD</text>
<text x="148.7" y="59.2">ICSPDAT/RB7</text>
<text x="148.8" y="56.4">ICSPCLK/RB6</text>
<text x="168.9" y="54.9">16</text>
<text x="168.9" y="57.8">17</text>
<text x="41.7" y="62.1">1</text>
<text x="46.9" y="60.6">1</text>
<text x="68.2" y="64.9" transform="rotate(-90 68.2 64.9)">VIN</text>
<text x="73.9" y="64.9" transform="rotate(-90 73.9 64.9)">SDA</text>
<text x="79.6" y="64.3" transform="rotate(-90 79.6 64.3)">SCL</text>
<text x="116.5" y="63.5">19</text>
<text x="123.2" y="64.9">RA0</text>
<text x="146.9" y="62.1">VPP/MCLR/RE3</text>
<text x="168.9" y="60.6">18</text>
<text x="66.8" y="70.2" transform="rotate(-90 66.8 70.2)">3</text>
<text x="72.5" y="70.3" transform="rotate(-90 72.5 70.3)">6</text>
<text x="78.1" y="70.2" transform="rotate(-90 78.1 70.2)">5</text>
<text x="116.5" y="66.3">20</text>
<text x="116.5" y="72">22</text>
<text x="116.8" y="69.1">21</text>
<text x="123.2" y="67.7">RA1</text>
<text x="123.2" y="70.6">RA2</text>
<text x="159.9" y="67.7">RD0</text>
<text x="160.1" y="70.6">RD1</text>
<text x="168.9" y="66.3">38</text>
<text x="168.9" y="69.1">39</text>
<text x="168.9" y="72">40</text>
<text x="116.5" y="77.6">24</text>
<text x="116.6" y="74.8">23</text>
<text x="123.2" y="73.4">RA3</text>
<text x="123.2" y="76.2">RA4</text>
<text x="159.9" y="73.4">RD2</text>
<text x="160" y="76.2">RD3</text>
<text x="168.9" y="74.8">41</text>
<text x="168.9" y="77.6">2</text>
<text x="7" y="82.3">B</text>
<text x="116.5" y="83.3">30</text>
<text x="116.8" y="80.5">31</text>
<text x="123.2" y="79">RA5</text>
<text x="123.2" y="81.9">RA6</text>
<text x="159.9" y="79">RD4</text>
<text x="160" y="81.9">RD5</text>
<text x="168.9" y="80.5">3</text>
<text x="168.9" y="83.3">4</text>
<text x="270.8" y="82.3">B</text>
<text x="117.9" y="89">8</text>
<text x="123.2" y="84.7">RA7</text>
<text x="159.9" y="84.7">RD6</text>
<text x="159.9" y="87.5">RD7</text>
<text x="168.9" y="86.1">5</text>
<text x="52.7" y="92.9" transform="rotate(-90 52.7 92.9)">4</text>
<text x="58.3" y="92.9" transform="rotate(-90 58.3 92.9)">1</text>
<text x="64" y="92.9" transform="rotate(-90 64 92.9)">2</text>
<text x="116.5" y="94.7">10</text>
<text x="117.8" y="91.8">9</text>
<text x="123.2" y="90.4">RB0</text>
<text x="123.2" y="93.2">RB1</text>
<text x="160.2" y="93.2">RE0</text>
<text x="168.9" y="91.8">25</text>
<text x="168.9" y="94.7">26</text>
<text x="59.7" y="100.8" transform="rotate(-90 59.7 100.8)">VA</text>
<text x="98.3" y="101.7">2</text>
<text x="98.3" y="98.9">3</text>
<text x="103.7" y="100.3">2</text>
<text x="103.7" y="97.5">3</text>
<text x="116.5" y="100.3">14</text>
<text x="116.8" y="97.5">11</text>
<text x="123.2" y="96.1">RB2</text>
<text x="123.2" y="98.9">RB3</text>
<text x="123.2" y="101.7">RB4</text>
<text x="160.2" y="98.9">RE2</text>
<text x="160.4" y="96.1">RE1</text>
<text x="168.9" y="97.5">27</text>
<text x="33" y="107.4">2</text>
<text x="33.1" y="104.6">3</text>
<text x="38.4" y="106">2</text>
<text x="38.4" y="103.2">3</text>
<text x="54.1" y="105.4" transform="rotate(-90 54.1 105.4)">ALERT</text>
<text x="65.4" y="102.6" transform="rotate(-90 65.4 102.6)">GND</text>
<text x="98.5" y="104.6">1</text>
<text x="103.7" y="103.2">1</text>
<text x="116.6" y="103.2">15</text>
<text x="123.2" y="104.6">RB5</text>
<text x="161.2" y="104.6">NC</text>
<text x="161.2" y="107.4">NC</text>
<text x="168.9" y="103.2">12</text>
<text x="168.9" y="106">13</text>
<text x="33.2" y="110.2">1</text>
<text x="38.4" y="108.8">1</text>
<text x="54.1" y="113.1" transform="rotate(-90 54.1 113.1)">VIN</text>
<text x="59.7" y="113.1" transform="rotate(-90 59.7 113.1)">SDA</text>
<text x="65.4" y="112.5" transform="rotate(-90 65.4 112.5)">SCL</text>
<text x="116.5" y="108.8">32</text>
<text x="116.6" y="111.7">35</text>
<text x="123.2" y="110.2">RC0</text>
<text x="123.2" y="113.1">RC1</text>
<text x="161.2" y="110.2">NC</text>
<text x="161.2" y="113.1">NC</text>
<text x="168.9" y="108.8">33</text>
<text x="168.9" y="111.7">34</text>
<text x="202.9" y="112.8" transform="rotate(-90 202.9 112.8)">2</text>
<text x="52.7" y="118.4" transform="rotate(-90 52.7 118.4)">3</text>
<text x="58.3" y="118.5" transform="rotate(-90 58.3 118.5)">6</text>
<text x="64" y="118.4" transform="rotate(-90 64 118.4)">5</text>
<text x="116.5" y="114.5">36</text>
<text x="116.5" y="117.3">37</text>
<text x="123.2" y="115.9">RC2</text>
<text x="123.2" y="118.7">RC3</text>
<text x="116.5" y="125.9">44</text>
<text x="116.5" y="120.2">42</text>
<text x="116.6" y="123">43</text>
<text x="123.2" y="121.6">RC4</text>
<text x="123.2" y="124.4">RC5</text>
<text x="168.9" y="125.9">6</text>
<text x="202.9" y="124" transform="rotate(-90 202.9 124)">1</text>
<text x="118" y="128.7">1</text>
<text x="123.2" y="127.3">RC6</text>
<text x="123.2" y="130.1">RC7</text>
<text x="160.1" y="127.3">VSS</text>
<text x="160.1" y="130.1">VSS</text>
<text x="168.9" y="128.7">29</text>
<text x="7" y="135.4">C</text>
<text x="270.7" y="135.4">C</text>
<text x="129.2" y="141.1" transform="rotate(-90 129.2 141.1)">2</text>
<text x="78.2" y="145.7">3</text>
<text x="83.5" y="147.1">VIN</text>
<text x="94.8" y="147.1">BST</text>
<text x="103.7" y="145.7">6</text>
<text x="129.2" y="149.4" transform="rotate(-90 129.2 149.4)">1</text>
<text x="38.4" y="151.4">1</text>
<text x="38.4" y="154.2">3</text>
<text x="78.1" y="151.4">2</text>
<text x="83.5" y="152.8">EN</text>
<text x="95.6" y="152.8">SW</text>
<text x="103.7" y="151.4">5</text>
<text x="135" y="154.2">1</text>
<text x="151.9" y="154.2">2</text>
<text x="163.2" y="155.3" transform="rotate(-90 163.2 155.3)">1</text>
<text x="38.4" y="157">2</text>
<text x="96.4" y="158.5">FB</text>
<text x="103.7" y="157">1</text>
<text x="47" y="163.8" transform="rotate(-90 47 163.8)">2</text>
<text x="94" y="164.1">GND</text>
<text x="103.7" y="162.7">4</text>
<text x="163.2" y="164" transform="rotate(-90 163.2 164)">2</text>
<text x="163.2" y="163.8" transform="rotate(-90 163.2 163.8)">1</text>
<text x="47" y="172.1" transform="rotate(-90 47 172.1)">1</text>
<text x="163.2" y="172.5" transform="rotate(-90 163.2 172.5)">2</text>
<text x="6.9" y="188.6">D</text>
<text x="170.9" y="188.2">Title</text>
<text x="270.7" y="188.6">D</text>
<text x="170.9" y="196.7">Size</text>
<text x="185" y="196.7">Number</text>
<text x="241.8" y="196.7">Revision</text>
<text x="172.3" y="201">A</text>
<text x="170.9" y="205.2">Date:</text>
<text x="170.9" y="208.1">File:</text>
<text x="183.6" y="205.2">2/28/2025</text>
<text x="183.7" y="208.1">C:\Users\..\Human_interface.SchDoc</text>
<text x="227.6" y="205.2">Sheet</text>
<text x="227.6" y="208.1">Drawn By:</text>
<text x="235.2" y="205.2">of</text>
<text x="37.7" y="212.3">1</text>
<text x="104.8" y="212.3">2</text>
<text x="172.3" y="212.3">3</text>
<text x="239.5" y="212.3">4</text>
</g>
<g font-size="2.5" fill="#0e0e0e">
<text x="174.8" y="41.1">C1</text>
<text x="33.4" y="52.1">Pot 1</text>
<text x="81.6" y="49.3">U3</text>
<text x="81.6" y="52.1">ADC081C021CIMK/NOPB</text>
<text x="121.2" y="52.1">U1</text>
<text x="174.8" y="49">.1µF</text>
<text x="33.4" y="66.3">22-05-3031</text>
<text x="90" y="94.7">UART connector</text>
<text x="24.8" y="100.3">Pot 2</text>
<text x="67.4" y="97.5">U4</text>
<text x="90" y="108.8">22-05-3031</text>
<text x="24.8" y="114.5">22-05-3031</text>
<text x="67.4" y="114.5">ADC081C021CIMK/NOPB</text>
<text x="204.6" y="117.1">F1</text>
<text x="204.6" y="119.9">FUSE-2A/32V-3</text>
<text x="121.2" y="134.4">PIC18F47K40-I/PT</text>
<text x="81.6" y="142.9">U2</text>
<text x="132.3" y="148.3">100nF</text>
<text x="132.3" y="145.4">C2</text>
<text x="26.5" y="150.5">J1</text>
<text x="138.3" y="152.8">L1</text>
<text x="26.5" y="160.7">RASM722PTR13X</text>
<text x="138.3" y="157.9">4.7µH</text>
<text x="166.3" y="159.2">C3</text>
<text x="166.3" y="162">22µF</text>
<text x="166.3" y="167.7">C4</text>
<text x="50.1" y="170.9">10µF</text>
<text x="50.1" y="168.1">C5</text>
<text x="81.6" y="168.4">AP63200WU-7</text>
<text x="166.3" y="170.5">22µF</text>
</g>
<g font-size="2.5" fill="#262626">
<text x="107.2" y="114.5">GND</text>
<text x="183.7" y="140">GND</text>
<text x="50.5" y="151.4">GND</text>
<text x="44.8" y="182.5">GND</text>
<text x="161.1" y="182.5">GND</text>
</g>
</svg>
